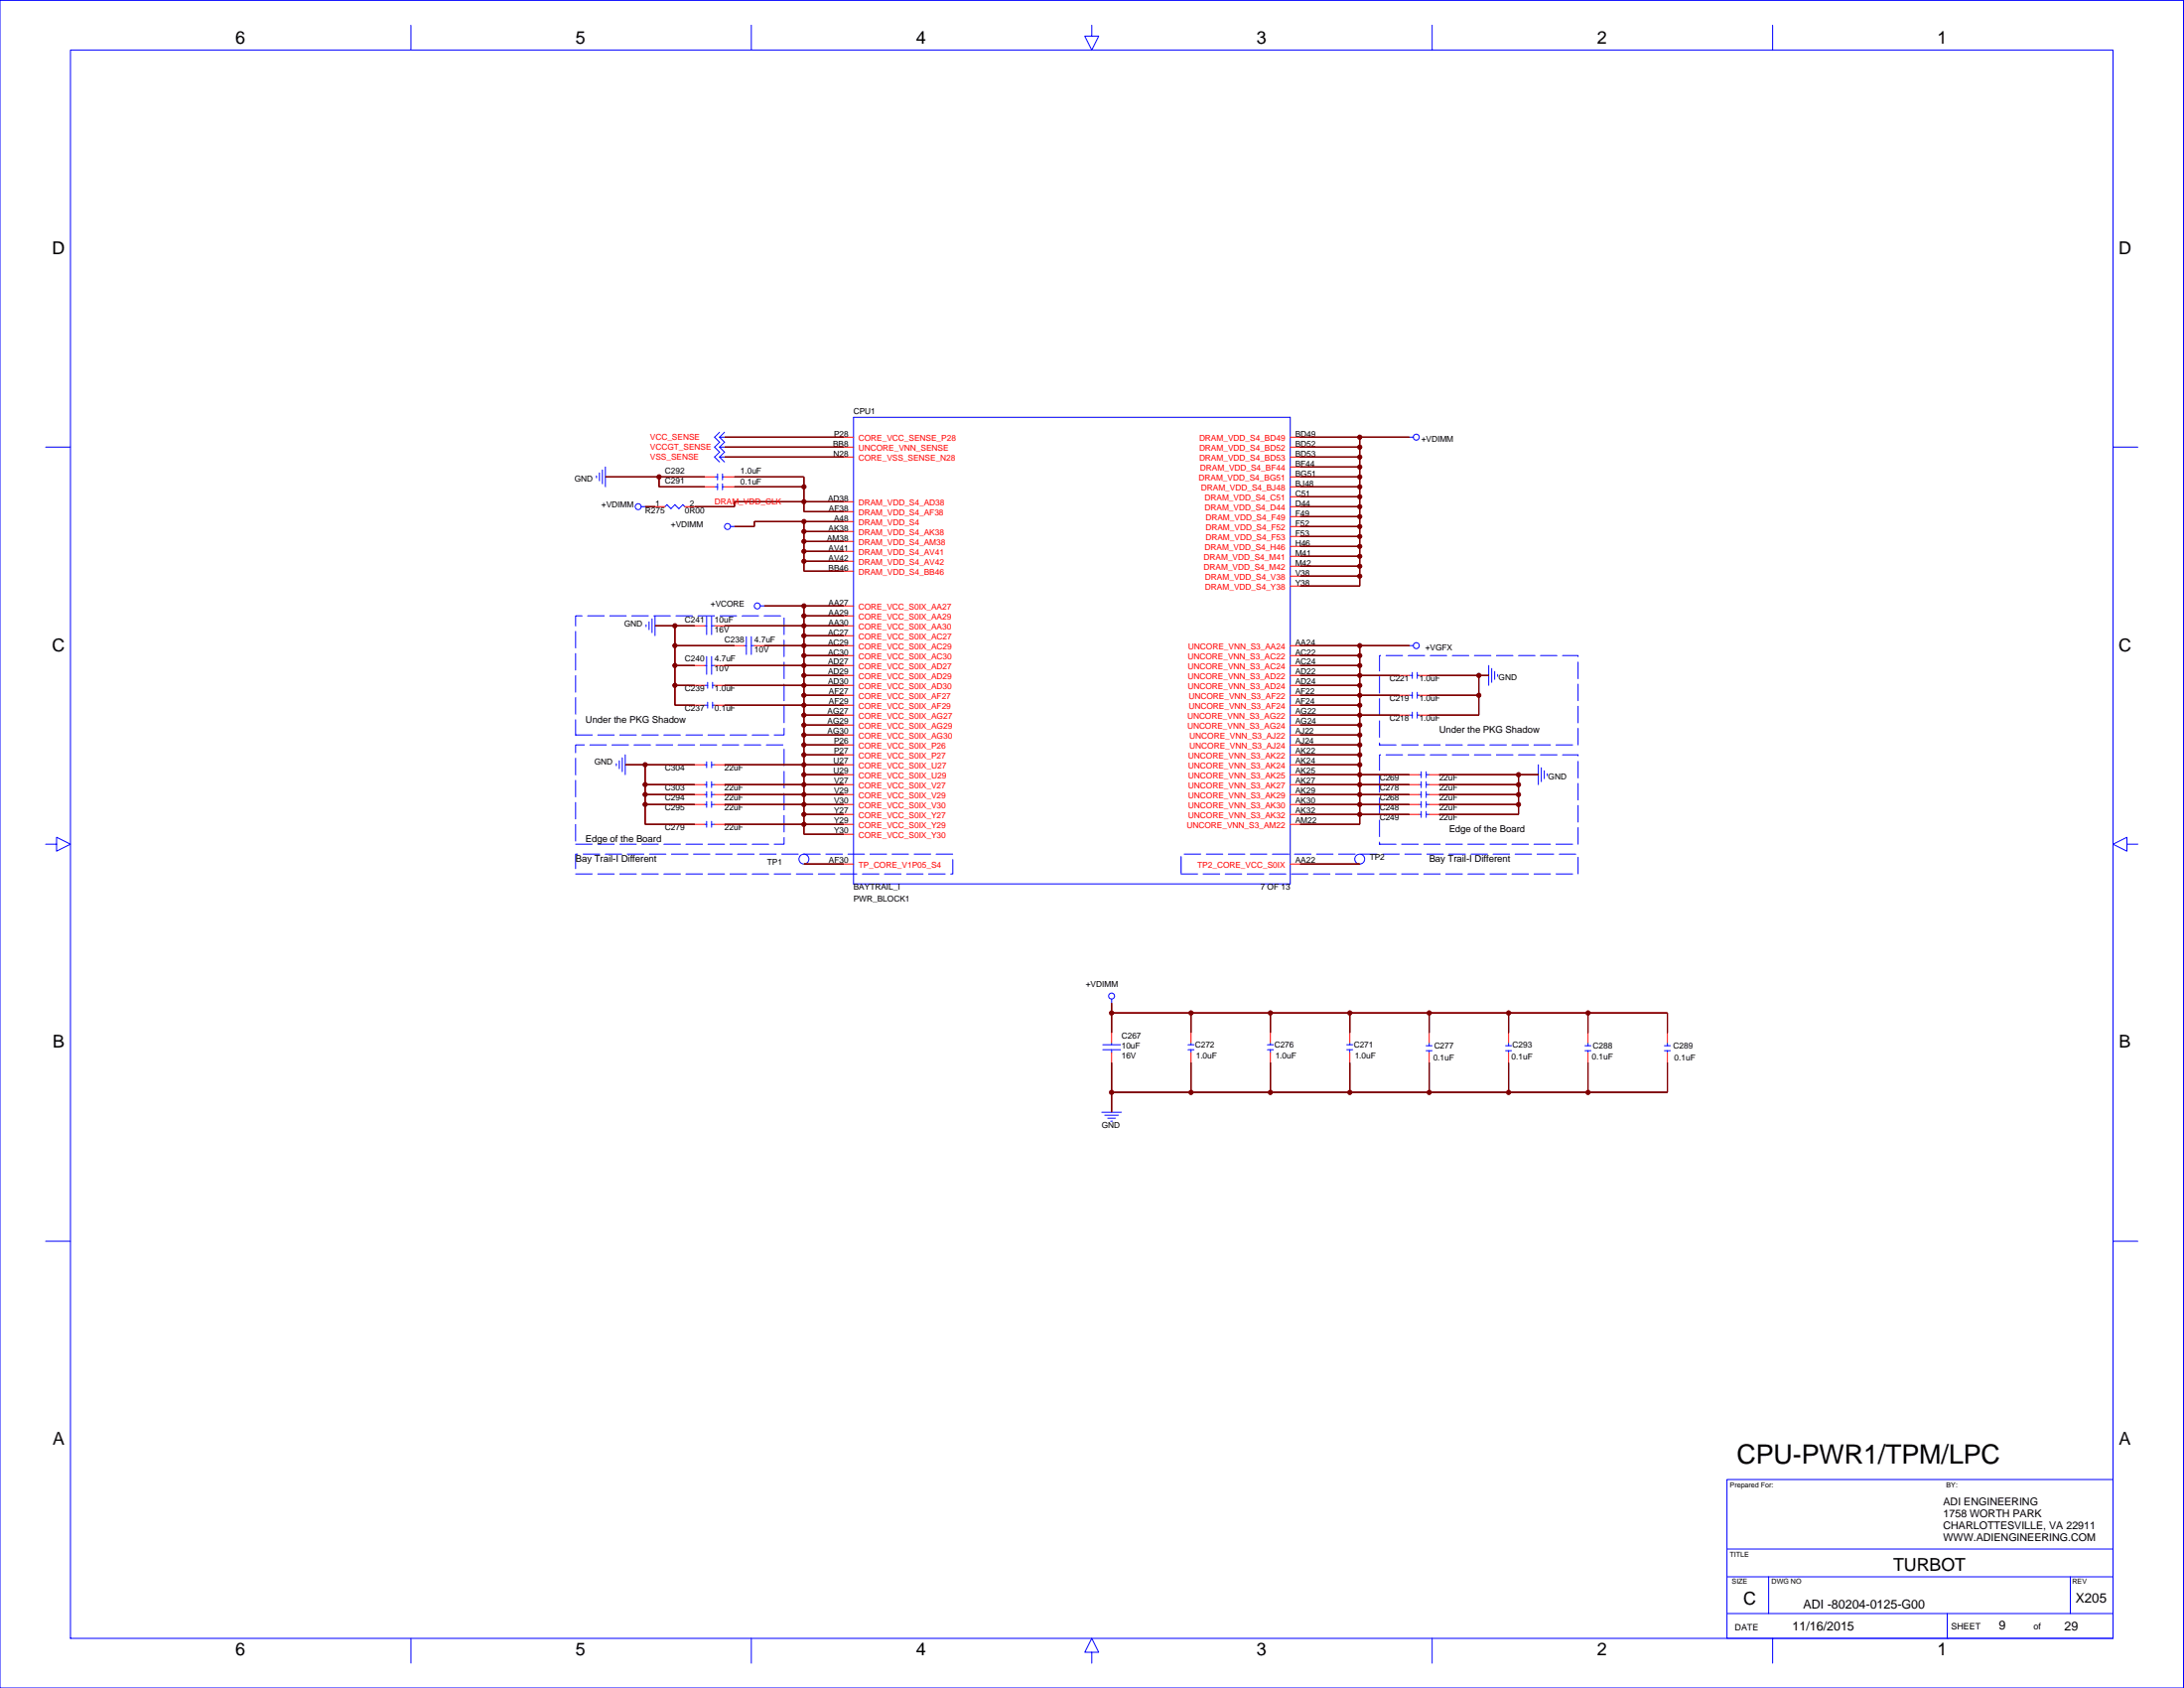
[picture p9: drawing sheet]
<svg xmlns="http://www.w3.org/2000/svg" width="559mm" height="432mm" viewBox="0 0 559 432" stroke-linecap="round" stroke-linejoin="round" font-family="sans-serif">
<g fill="none" stroke="#00f" stroke-width=".25">
<path d="M0 .1h558.7v431.7h-558.7zM18 12.8h522.6v406.3h-522.6zM105.1 6.4v6.4M192.2 6.4v6.4M279.3 6.4v2.8h1.8l-1.8 3.6-1.7-3.6h1.7M366.4 6.4v6.4M453.5 6.4v6.4M11.7 114.4h6.3M154.9 119.5v5M184.1 110.6l-1.3 1.2 1.3 1.3-1.3 1.3 1.3 1.2-1.3 1.3 1.3 1.3M184.1 111.8h1.3M184.1 111.8l1.3 1.3-1.3 1.3"/>
<path d="M184.1 114.4h1.3M184.1 114.4l1.3 1.2-1.3 1.3M184.1 116.9h1.3M184.1 116.9l1.3 1.3M185.4 110.6l-1.3 1.2M218.4 106.8h111.7v119.3h-111.7zM360.6 111.8h1M540.6 114.4h6.4M152.6 121.7v.5M153.4 121v2M154.1 120.2v3.6M164 129.6h1.1"/>
<path d="M170.1 129.6l.5-.5 1.1 1 1-1 1 1 1-1 .5 .5M182.8 122h.8M182.8 124.5h.8M183.6 121.2v1.6M183.6 123.8v1.5M184.9 121.2v1.6M184.9 123.8v1.5M184.9 122h.5M184.9 124.5h.5M186.9 134.7h1M165.3 159.8v.5M166.1 159.1v2"/>
<path d="M166.8 158.3v3.6M167.6 157.5v5.1M180.8 157.8v4.6M182.1 157.8v4.6M194.5 155h1M180.3 170.2h.5M180.3 160.1h.5M180.3 175.3h.8M180.8 168v4.5M181.1 174.6v1.5M181.1 179.6v1.6M182.1 168v4.5"/>
<path d="M182.1 170.2h.7M182.1 160.1h.7M182.3 174.6v1.5M182.3 179.6v1.6M182.3 175.3h.5M190.5 165.2h.5M191 162.9v4.5M192.2 165.2h.8M192.2 162.9v4.5M360.6 177.9h.8M360.6 165.2h1M360.6 172.8h.8"/>
<path d="M361.4 172v1.5M361.4 177.1v1.5M362.6 172v1.5M362.6 177.1v1.5M362.6 177.9h.5M362.6 172.8h.5M380.9 170.2v5.1M381.7 171v3.6M382.4 171.8v2M383.2 172.5v.5M157.7 195.4v.5M158.5 194.6v2"/>
<path d="M159.2 193.9v3.5M160 193.1v5.1M180.3 195.6h.5M180.3 180.4h.8M180.8 194.9v1.5M180.8 200v1.5M182.1 194.9v1.5M182.1 200v1.5M182.1 195.6h.7M182.3 180.4h.5M360.6 182.9h.8M361.4 182.2v1.5"/>
<path d="M362.6 182.2v1.5M362.6 182.9h.5M363.1 198.2h.5M363.6 197.4v1.5M363.6 200v1.5M364.9 197.4v1.5M364.9 200v1.5M364.9 198.2h.8M393.6 195.6v5.1M394.4 196.4v3.6M395.1 197.2v2M395.9 197.9v.5"/>
<path d="M11.7 215.9h2.8v-1.7l3.5 1.7-3.5 1.8v-1.8M180.3 203.3h.5M180.3 200.7h.5M180.3 205.8h.5M180.3 210.9h.5M180.8 202.5v1.5M180.8 205v1.6M180.8 210.1v1.5M182.1 202.5v1.5M182.1 205v1.6M182.1 210.1v1.5M182.1 203.3h.7"/>
<path d="M182.1 200.7h.7M182.1 205.8h.7M182.1 210.9h.7M363.1 203.3h.5M363.1 200.7h.5M363.1 205.8h.5M363.1 208.3h.5M363.6 202.5v1.5M363.6 205v1.6M363.6 207.6v1.5M364.9 202.5v1.5M364.9 205v1.6"/>
<path d="M364.9 207.6v1.5M364.9 203.3h.8M364.9 200.7h.8M364.9 205.8h.8M364.9 208.3h.8M544.2 215.9v-1.7l-3.6 1.7 3.6 1.8v-1.8h2.8M284.4 255.6v1M282.1 268.5h4.6M282.1 267.2h4.6M284.4 266.7v.5M284.4 268.5v.8M304 268.5h1.5"/>
<path d="M304 267.2h1.5M304.7 266.7v.5M304.7 268.5v.8M324.3 268.5h1.5M324.3 267.2h1.5M325 266.7v.5M325 268.5v.8M344.6 268.5h1.5M344.6 267.2h1.5M345.4 266.7v.5M345.4 268.5v.8M364.9 267.5h1.5"/>
<path d="M364.9 268.8h1.5M365.7 266.7v.8M365.7 268.8v.5M385.2 267.5h1.6M385.2 268.8h1.6M386 266.7v.8M386 268.8v.5M405.5 267.5h1.6M405.5 268.8h1.6M406.3 266.7v.8M406.3 268.8v.5M425.9 267.5h1.5"/>
<path d="M425.9 268.8h1.5M426.6 266.7v.8M426.6 268.8v.5M281.9 284.5h5.1M282.6 285.3h3.6M283.4 286h2M284.2 286.8h.5M11.7 317.5h6.3M540.6 317.5h6.4M441.9 378.5h98.7v40.6h-98.7zM441.9 396.2h98.7M105.1 419.1v6.4"/>
<path d="M192.2 419.1v6.4M366.4 419.1v6.4M441.9 412.8h98.7M441.9 403.4h98.7M452.5 403.4v9.4M453.5 419.1v6.4M498.2 412.8v6.3M529.7 403.4v9.4M279.3 422.7h1.8l-1.8-3.6-1.7 3.6h1.7v2.8"/>
<circle cx="362.4" cy="111.8" r=".76"/>
<circle cx="163.3" cy="129.6" r=".76"/>
<circle cx="186.1" cy="134.7" r=".76"/>
<circle cx="193.8" cy="155" r=".76"/>
<circle cx="362.4" cy="165.2" r=".76"/>
<circle cx="205.7" cy="219.8" r="1.27"/>
<circle cx="347.9" cy="219.8" r="1.27"/>
<circle cx="284.4" cy="254.8" r=".76"/>
</g>
<path d="M147.3 157.5h53.3v30.5h-53.3zM353 167.7h50.8v22.9h-50.8zM147.3 190.6h53.3v25.3h-53.3zM353 193.1h50.8v22.8h-50.8zM147.3 218.5h96.5v5.1h-96.5zM302.2 218.5h101.6v5.1h-101.6z" fill="none" stroke="#00f" stroke-width=".25" stroke-dasharray="4.2 1.4"/>
<g fill="none" stroke="#f00" stroke-width=".25">
<path d="M185.4 111.8h.1M185.4 114.4h.1M185.4 116.9h.1M215.9 116.9h2.5M215.9 111.8h2.5M215.9 114.4h2.5M330.1 116.9h2.6M330.1 111.8h2.6M330.1 114.4h2.6M330.1 119.5h2.6M360.6 111.8h.1M154.9 122h.1"/>
<path d="M165.1 129.6h.1M167.6 129.6h2.5M175.2 129.6h2.6M180.3 122h2.5M180.3 124.5h2.5M185.4 122h2.5M185.4 124.5h2.5M187.9 134.7h.1M215.9 133.4h2.5M215.9 128.3h2.5M215.9 130.9h2.5M215.9 136h2.5"/>
<path d="M215.9 138.5h2.5M330.1 122h2.6M330.1 124.5h2.6M330.1 127.1h2.6M330.1 129.6h2.6M330.1 132.1h2.6M330.1 134.7h2.6M330.1 137.2h2.6M330.1 139.8h2.6M195.5 155h.1M215.9 155h2.5M215.9 157.5h2.5"/>
<path d="M215.9 141h2.5M215.9 143.6h2.5M215.9 146.1h2.5M330.1 142.3h2.6M330.1 144.8h2.6M330.1 147.4h2.6M330.1 149.9h2.6M167.6 160.1h.1M177.8 160.1h2.5M177.8 175.3h2.5M177.8 170.2h2.5M182.8 160.1h2.6"/>
<path d="M182.8 175.3h2.6M182.8 170.2h2.6M187.9 165.2h2.6M193 165.2h2.5M215.9 177.9h2.5M215.9 165.2h2.5M215.9 160.1h2.5M215.9 167.7h2.5M215.9 162.6h2.5M215.9 172.8h2.5M215.9 175.3h2.5M215.9 170.2h2.5"/>
<path d="M330.1 177.9h2.6M330.1 165.2h2.6M330.1 167.7h2.6M330.1 172.8h2.6M330.1 175.3h2.6M330.1 170.2h2.6M358.1 177.9h2.5M358.1 172.8h2.5M360.6 165.2h.1M363.1 177.9h2.6M363.1 172.8h2.6M380.9 172.8h.1"/>
<path d="M160 195.6h.1M177.8 195.6h2.5M177.8 180.4h2.5M182.8 195.6h2.6M182.8 180.4h2.6M215.9 195.6h2.5M215.9 182.9h2.5M215.9 180.4h2.5M215.9 185.5h2.5M215.9 188h2.5M215.9 190.6h2.5M215.9 193.1h2.5"/>
<path d="M215.9 198.2h2.5M330.1 195.6h2.6M330.1 182.9h2.6M330.1 180.4h2.6M330.1 185.5h2.6M330.1 188h2.6M330.1 190.6h2.6M330.1 193.1h2.6M330.1 198.2h2.6M358.1 182.9h2.5M360.6 198.2h2.5M363.1 182.9h2.6"/>
<path d="M365.7 198.2h2.5M393.6 198.2h.1M177.8 203.3h2.5M177.8 200.7h2.5M177.8 205.8h2.5M177.8 210.9h2.5M182.8 203.3h2.6M182.8 200.7h2.6M182.8 205.8h2.6M182.8 210.9h2.6M215.9 203.3h2.5M215.9 200.7h2.5"/>
<path d="M215.9 205.8h2.5M215.9 208.3h2.5M215.9 210.9h2.5M215.9 213.4h2.5M330.1 203.3h2.6M330.1 200.7h2.6M330.1 205.8h2.6M330.1 208.3h2.6M330.1 210.9h2.6M360.6 203.3h2.5M360.6 200.7h2.5M360.6 205.8h2.5"/>
<path d="M360.6 208.3h2.5M365.7 203.3h2.5M365.7 200.7h2.5M365.7 205.8h2.5M365.7 208.3h2.5M205.7 221h.1M215.9 221h2.5M330.1 221h2.6M347.9 221h.1M284.4 256.6h.1M284.4 264.2v2.5M284.4 269.3v2.5"/>
<path d="M304.7 264.2v2.5M304.7 269.3v2.5M325 264.2v2.5M325 269.3v2.5M345.4 264.2v2.5M345.4 269.3v2.5M365.7 264.2v2.5M365.7 269.3v2.5M386 264.2v2.5M386 269.3v2.5M406.3 264.2v2.5M406.3 269.3v2.5"/>
<path d="M426.6 264.2v2.5M426.6 269.3v2.5M284.4 284.5h.1"/>
</g>
<g fill="#800000" stroke="#800000" stroke-width=".25">
<path d="M168.6 122h11.7z" fill-rule="evenodd"/>
<path d="M154.9 122h13.7z" fill-rule="evenodd"/>
<path d="M168.6 122v2.5z" fill-rule="evenodd"/>
<path d="M168.6 124.5h11.7z" fill-rule="evenodd"/>
<path d="M167.6 160.1h5.1z" fill-rule="evenodd"/>
<path d="M172.7 175.3h5.1z" fill-rule="evenodd"/>
<path d="M172.7 180.4h5.1z" fill-rule="evenodd"/>
<path d="M172.7 175.3v5.1z" fill-rule="evenodd"/>
<path d="M172.7 170.2v5.1z" fill-rule="evenodd"/>
<path d="M172.7 170.2h5.1z" fill-rule="evenodd"/>
<path d="M172.7 165.2v5z" fill-rule="evenodd"/>
<path d="M172.7 165.2h15.2z" fill-rule="evenodd"/>
<path d="M172.7 160.1v5.1z" fill-rule="evenodd"/>
<path d="M172.7 160.1h5.1z" fill-rule="evenodd"/>
<path d="M165.1 203.3h12.7z" fill-rule="evenodd"/>
<path d="M165.1 210.9h12.7z" fill-rule="evenodd"/>
<path d="M165.1 205.8v5.1z" fill-rule="evenodd"/>
<path d="M165.1 205.8h12.7z" fill-rule="evenodd"/>
<path d="M165.1 203.3v2.5z" fill-rule="evenodd"/>
<path d="M165.1 200.7v2.6z" fill-rule="evenodd"/>
<path d="M165.1 200.7h12.7z" fill-rule="evenodd"/>
<path d="M165.1 195.6v5.1z" fill-rule="evenodd"/>
<path d="M160 195.6h5.1z" fill-rule="evenodd"/>
<path d="M165.1 195.6h12.7z" fill-rule="evenodd"/>
<path d="M365.7 172.8h12.7z" fill-rule="evenodd"/>
<path d="M365.7 182.9h12.7z" fill-rule="evenodd"/>
<path d="M378.4 177.9v5z" fill-rule="evenodd"/>
<path d="M365.7 177.9h12.7z" fill-rule="evenodd"/>
<path d="M378.4 172.8v5.1z" fill-rule="evenodd"/>
<path d="M378.4 172.8h2.5z" fill-rule="evenodd"/>
<path d="M368.2 200.7h20.3z" fill-rule="evenodd"/>
<path d="M368.2 205.8h20.3z" fill-rule="evenodd"/>
<path d="M368.2 208.3h20.3z" fill-rule="evenodd"/>
<path d="M388.5 205.8v2.5z" fill-rule="evenodd"/>
<path d="M388.5 203.3v2.5z" fill-rule="evenodd"/>
<path d="M368.2 203.3h20.3z" fill-rule="evenodd"/>
<path d="M388.5 200.7v2.6z" fill-rule="evenodd"/>
<path d="M388.5 198.2v2.5z" fill-rule="evenodd"/>
<path d="M388.5 198.2h5.1z" fill-rule="evenodd"/>
<path d="M368.2 198.2h20.3z" fill-rule="evenodd"/>
<path d="M284.4 271.8v7.6z" fill-rule="evenodd"/>
<path d="M304.7 271.8v7.6z" fill-rule="evenodd"/>
<path d="M345.4 271.8v7.6z" fill-rule="evenodd"/>
<path d="M406.3 271.8v7.6z" fill-rule="evenodd"/>
<path d="M426.6 271.8v7.6z" fill-rule="evenodd"/>
<path d="M406.3 279.4h20.3z" fill-rule="evenodd"/>
<path d="M386 279.4h20.3z" fill-rule="evenodd"/>
<path d="M386 271.8v7.6z" fill-rule="evenodd"/>
<path d="M365.7 279.4h20.3z" fill-rule="evenodd"/>
<path d="M365.7 271.8v7.6z" fill-rule="evenodd"/>
<path d="M345.4 279.4h20.3z" fill-rule="evenodd"/>
<path d="M325 279.4h20.4z" fill-rule="evenodd"/>
<path d="M325 271.8v7.6z" fill-rule="evenodd"/>
<path d="M304.7 279.4h20.3z" fill-rule="evenodd"/>
<path d="M284.4 279.4h20.3z" fill-rule="evenodd"/>
<path d="M284.4 279.4v5.1z" fill-rule="evenodd"/>
<path d="M177.8 129.6h10.1z" fill-rule="evenodd"/>
<path d="M187.9 128.3v1.3z" fill-rule="evenodd"/>
<path d="M187.9 128.3h17.8z" fill-rule="evenodd"/>
<path d="M187.9 122h17.8z" fill-rule="evenodd"/>
<path d="M205.7 122v2.5z" fill-rule="evenodd"/>
<path d="M187.9 124.5h17.8z" fill-rule="evenodd"/>
<path d="M205.7 124.5v3.8z" fill-rule="evenodd"/>
<path d="M205.7 128.3h10.2z" fill-rule="evenodd"/>
<path d="M205.7 128.3v2.6z" fill-rule="evenodd"/>
<path d="M205.7 130.9h10.2z" fill-rule="evenodd"/>
<path d="M347.9 165.2h12.7z" fill-rule="evenodd"/>
<path d="M332.7 167.7h15.2z" fill-rule="evenodd"/>
<path d="M332.7 170.2h15.2z" fill-rule="evenodd"/>
<path d="M347.9 172.8h10.2z" fill-rule="evenodd"/>
<path d="M332.7 172.8h15.2z" fill-rule="evenodd"/>
<path d="M332.7 175.3h15.2z" fill-rule="evenodd"/>
<path d="M347.9 177.9h10.2z" fill-rule="evenodd"/>
<path d="M332.7 177.9h15.2z" fill-rule="evenodd"/>
<path d="M332.7 180.4h15.2z" fill-rule="evenodd"/>
<path d="M347.9 182.9h10.2z" fill-rule="evenodd"/>
<path d="M332.7 182.9h15.2z" fill-rule="evenodd"/>
<path d="M332.7 185.5h15.2z" fill-rule="evenodd"/>
<path d="M332.7 188h15.2z" fill-rule="evenodd"/>
<path d="M332.7 190.6h15.2z" fill-rule="evenodd"/>
<path d="M332.7 193.1h15.2z" fill-rule="evenodd"/>
<path d="M332.7 195.6h15.2z" fill-rule="evenodd"/>
<path d="M347.9 198.2h12.7z" fill-rule="evenodd"/>
<path d="M332.7 198.2h15.2z" fill-rule="evenodd"/>
<path d="M347.9 200.7h12.7z" fill-rule="evenodd"/>
<path d="M332.7 200.7h15.2z" fill-rule="evenodd"/>
<path d="M347.9 203.3h12.7z" fill-rule="evenodd"/>
<path d="M332.7 203.3h15.2z" fill-rule="evenodd"/>
<path d="M347.9 205.8h12.7z" fill-rule="evenodd"/>
<path d="M347.9 208.3h12.7z" fill-rule="evenodd"/>
<path d="M332.7 208.3h15.2z" fill-rule="evenodd"/>
<path d="M332.7 210.9h15.2z" fill-rule="evenodd"/>
<path d="M347.9 208.3v2.6z" fill-rule="evenodd"/>
<path d="M347.9 205.8v2.5z" fill-rule="evenodd"/>
<path d="M332.7 205.8h15.2z" fill-rule="evenodd"/>
<path d="M347.9 203.3v2.5z" fill-rule="evenodd"/>
<path d="M347.9 200.7v2.6z" fill-rule="evenodd"/>
<path d="M347.9 198.2v2.5z" fill-rule="evenodd"/>
<path d="M347.9 195.6v2.6z" fill-rule="evenodd"/>
<path d="M347.9 193.1v2.5z" fill-rule="evenodd"/>
<path d="M347.9 190.6v2.5z" fill-rule="evenodd"/>
<path d="M347.9 188v2.6z" fill-rule="evenodd"/>
<path d="M347.9 185.5v2.5z" fill-rule="evenodd"/>
<path d="M347.9 182.9v2.6z" fill-rule="evenodd"/>
<path d="M347.9 180.4v2.5z" fill-rule="evenodd"/>
<path d="M347.9 177.9v2.5z" fill-rule="evenodd"/>
<path d="M347.9 175.3v2.6z" fill-rule="evenodd"/>
<path d="M347.9 172.8v2.5z" fill-rule="evenodd"/>
<path d="M347.9 170.2v2.6z" fill-rule="evenodd"/>
<path d="M347.9 167.7v2.5z" fill-rule="evenodd"/>
<path d="M347.9 165.2v2.5z" fill-rule="evenodd"/>
<path d="M332.7 165.2h15.2z" fill-rule="evenodd"/>
<path d="M205.7 221h10.2z" fill-rule="evenodd"/>
<path d="M332.7 221h15.2z" fill-rule="evenodd"/>
<path d="M284.4 256.6v2.5z" fill-rule="evenodd"/>
<path d="M426.6 259.1v5.1z" fill-rule="evenodd"/>
<path d="M406.3 259.1h20.3z" fill-rule="evenodd"/>
<path d="M406.3 259.1v5.1z" fill-rule="evenodd"/>
<path d="M386 259.1h20.3z" fill-rule="evenodd"/>
<path d="M386 259.1v5.1z" fill-rule="evenodd"/>
<path d="M365.7 259.1h20.3z" fill-rule="evenodd"/>
<path d="M365.7 259.1v5.1z" fill-rule="evenodd"/>
<path d="M345.4 259.1h20.3z" fill-rule="evenodd"/>
<path d="M345.4 259.1v5.1z" fill-rule="evenodd"/>
<path d="M325 259.1h20.4z" fill-rule="evenodd"/>
<path d="M325 259.1v5.1z" fill-rule="evenodd"/>
<path d="M304.7 259.1h20.3z" fill-rule="evenodd"/>
<path d="M304.7 259.1v5.1z" fill-rule="evenodd"/>
<path d="M284.4 259.1h20.3z" fill-rule="evenodd"/>
<path d="M284.4 259.1v5.1z" fill-rule="evenodd"/>
<path d="M187.9 134.7h5.1z" fill-rule="evenodd"/>
<path d="M193 133.4v1.3z" fill-rule="evenodd"/>
<path d="M193 133.4h12.7z" fill-rule="evenodd"/>
<path d="M205.7 143.6h10.2z" fill-rule="evenodd"/>
<path d="M205.7 146.1h10.2z" fill-rule="evenodd"/>
<path d="M205.7 143.6v2.5z" fill-rule="evenodd"/>
<path d="M205.7 141v2.6z" fill-rule="evenodd"/>
<path d="M205.7 138.5h10.2z" fill-rule="evenodd"/>
<path d="M205.7 136h10.2z" fill-rule="evenodd"/>
<path d="M205.7 133.4h10.2z" fill-rule="evenodd"/>
<path d="M205.7 133.4v2.6z" fill-rule="evenodd"/>
<path d="M205.7 136v2.5z" fill-rule="evenodd"/>
<path d="M205.7 138.5v2.5z" fill-rule="evenodd"/>
<path d="M205.7 141h10.2z" fill-rule="evenodd"/>
<path d="M332.7 149.9h15.2z" fill-rule="evenodd"/>
<path d="M332.7 144.8h15.2z" fill-rule="evenodd"/>
<path d="M332.7 142.3h15.2z" fill-rule="evenodd"/>
<path d="M332.7 139.8h15.2z" fill-rule="evenodd"/>
<path d="M332.7 137.2h15.2z" fill-rule="evenodd"/>
<path d="M332.7 134.7h15.2z" fill-rule="evenodd"/>
<path d="M332.7 132.1h15.2z" fill-rule="evenodd"/>
<path d="M332.7 129.6h15.2z" fill-rule="evenodd"/>
<path d="M332.7 127.1h15.2z" fill-rule="evenodd"/>
<path d="M332.7 124.5h15.2z" fill-rule="evenodd"/>
<path d="M332.7 122h15.2z" fill-rule="evenodd"/>
<path d="M332.7 119.5h15.2z" fill-rule="evenodd"/>
<path d="M332.7 116.9h15.2z" fill-rule="evenodd"/>
<path d="M332.7 114.4h15.2z" fill-rule="evenodd"/>
<path d="M347.9 111.8h12.7z" fill-rule="evenodd"/>
<path d="M332.7 111.8h15.2z" fill-rule="evenodd"/>
<path d="M347.9 111.8v2.6z" fill-rule="evenodd"/>
<path d="M347.9 114.4v2.5z" fill-rule="evenodd"/>
<path d="M347.9 116.9v2.6z" fill-rule="evenodd"/>
<path d="M347.9 119.5v2.5z" fill-rule="evenodd"/>
<path d="M347.9 122v2.5z" fill-rule="evenodd"/>
<path d="M347.9 124.5v2.6z" fill-rule="evenodd"/>
<path d="M347.9 127.1v2.5z" fill-rule="evenodd"/>
<path d="M347.9 129.6v2.5z" fill-rule="evenodd"/>
<path d="M347.9 132.1v2.6z" fill-rule="evenodd"/>
<path d="M347.9 134.7v2.5z" fill-rule="evenodd"/>
<path d="M347.9 137.2v2.6z" fill-rule="evenodd"/>
<path d="M347.9 139.8v2.5z" fill-rule="evenodd"/>
<path d="M347.9 142.3v2.5z" fill-rule="evenodd"/>
<path d="M347.9 144.8v2.6z" fill-rule="evenodd"/>
<path d="M332.7 147.4h15.2z" fill-rule="evenodd"/>
<path d="M347.9 147.4v2.5z" fill-rule="evenodd"/>
<path d="M165.1 129.6h2.5z" fill-rule="evenodd"/>
<path d="M185.4 210.9h20.3z" fill-rule="evenodd"/>
<path d="M205.7 208.3h10.2z" fill-rule="evenodd"/>
<path d="M185.4 205.8h20.3z" fill-rule="evenodd"/>
<path d="M205.7 205.8h10.2z" fill-rule="evenodd"/>
<path d="M185.4 203.3h20.3z" fill-rule="evenodd"/>
<path d="M205.7 203.3h10.2z" fill-rule="evenodd"/>
<path d="M185.4 200.7h20.3z" fill-rule="evenodd"/>
<path d="M205.7 200.7h10.2z" fill-rule="evenodd"/>
<path d="M205.7 198.2h10.2z" fill-rule="evenodd"/>
<path d="M185.4 195.6h20.3z" fill-rule="evenodd"/>
<path d="M205.7 195.6h10.2z" fill-rule="evenodd"/>
<path d="M205.7 193.1h10.2z" fill-rule="evenodd"/>
<path d="M205.7 190.6h10.2z" fill-rule="evenodd"/>
<path d="M205.7 188h10.2z" fill-rule="evenodd"/>
<path d="M205.7 185.5h10.2z" fill-rule="evenodd"/>
<path d="M205.7 182.9h10.2z" fill-rule="evenodd"/>
<path d="M185.4 180.4h20.3z" fill-rule="evenodd"/>
<path d="M205.7 180.4h10.2z" fill-rule="evenodd"/>
<path d="M205.7 177.9h10.2z" fill-rule="evenodd"/>
<path d="M185.4 175.3h20.3z" fill-rule="evenodd"/>
<path d="M205.7 175.3h10.2z" fill-rule="evenodd"/>
<path d="M205.7 172.8h10.2z" fill-rule="evenodd"/>
<path d="M185.4 170.2h20.3z" fill-rule="evenodd"/>
<path d="M205.7 170.2h10.2z" fill-rule="evenodd"/>
<path d="M205.7 167.7h10.2z" fill-rule="evenodd"/>
<path d="M195.5 165.2h10.2z" fill-rule="evenodd"/>
<path d="M205.7 165.2h10.2z" fill-rule="evenodd"/>
<path d="M205.7 162.6h10.2z" fill-rule="evenodd"/>
<path d="M185.4 160.1h20.3z" fill-rule="evenodd"/>
<path d="M205.7 160.1h10.2z" fill-rule="evenodd"/>
<path d="M205.7 157.5h10.2z" fill-rule="evenodd"/>
<path d="M195.5 155h10.2z" fill-rule="evenodd"/>
<path d="M205.7 155h10.2z" fill-rule="evenodd"/>
<path d="M205.7 155v2.5z" fill-rule="evenodd"/>
<path d="M205.7 157.5v2.6z" fill-rule="evenodd"/>
<path d="M205.7 160.1v2.5z" fill-rule="evenodd"/>
<path d="M205.7 162.6v2.6z" fill-rule="evenodd"/>
<path d="M205.7 165.2v2.5z" fill-rule="evenodd"/>
<path d="M205.7 167.7v2.5z" fill-rule="evenodd"/>
<path d="M205.7 170.2v2.6z" fill-rule="evenodd"/>
<path d="M205.7 172.8v2.5z" fill-rule="evenodd"/>
<path d="M205.7 175.3v2.6z" fill-rule="evenodd"/>
<path d="M205.7 177.9v2.5z" fill-rule="evenodd"/>
<path d="M205.7 180.4v2.5z" fill-rule="evenodd"/>
<path d="M205.7 182.9v2.6z" fill-rule="evenodd"/>
<path d="M205.7 185.5v2.5z" fill-rule="evenodd"/>
<path d="M205.7 188v2.6z" fill-rule="evenodd"/>
<path d="M205.7 190.6v2.5z" fill-rule="evenodd"/>
<path d="M205.7 193.1v2.5z" fill-rule="evenodd"/>
<path d="M205.7 195.6v2.6z" fill-rule="evenodd"/>
<path d="M205.7 198.2v2.5z" fill-rule="evenodd"/>
<path d="M205.7 200.7v2.6z" fill-rule="evenodd"/>
<path d="M205.7 203.3v2.5z" fill-rule="evenodd"/>
<path d="M205.7 205.8v2.5z" fill-rule="evenodd"/>
<path d="M205.7 208.3v2.6z" fill-rule="evenodd"/>
<path d="M205.7 213.4h10.2z" fill-rule="evenodd"/>
<path d="M205.7 210.9v2.5z" fill-rule="evenodd"/>
<path d="M205.7 210.9h10.2z" fill-rule="evenodd"/>
<path d="M185.4 114.4h30.5z" fill-rule="evenodd"/>
<path d="M185.4 111.8h30.5z" fill-rule="evenodd"/>
<path d="M185.4 116.9h30.5z" fill-rule="evenodd"/>
<circle cx="168.6" cy="122" r=".51"/>
<circle cx="172.7" cy="175.3" r=".51"/>
<circle cx="172.7" cy="170.2" r=".51"/>
<circle cx="172.7" cy="165.2" r=".51"/>
<circle cx="172.7" cy="160.1" r=".51"/>
<circle cx="165.1" cy="205.8" r=".51"/>
<circle cx="165.1" cy="203.3" r=".51"/>
<circle cx="165.1" cy="200.7" r=".51"/>
<circle cx="165.1" cy="195.6" r=".51"/>
<circle cx="378.4" cy="177.9" r=".51"/>
<circle cx="378.4" cy="172.8" r=".51"/>
<circle cx="388.5" cy="205.8" r=".51"/>
<circle cx="388.5" cy="203.3" r=".51"/>
<circle cx="388.5" cy="200.7" r=".51"/>
<circle cx="388.5" cy="198.2" r=".51"/>
<circle cx="406.3" cy="279.4" r=".51"/>
<circle cx="386" cy="279.4" r=".51"/>
<circle cx="365.7" cy="279.4" r=".51"/>
<circle cx="345.4" cy="279.4" r=".51"/>
<circle cx="325" cy="279.4" r=".51"/>
<circle cx="304.7" cy="279.4" r=".51"/>
<circle cx="284.4" cy="279.4" r=".51"/>
<circle cx="205.7" cy="124.5" r=".51"/>
<circle cx="205.7" cy="128.3" r=".51"/>
<circle cx="347.9" cy="208.3" r=".51"/>
<circle cx="347.9" cy="205.8" r=".51"/>
<circle cx="347.9" cy="203.3" r=".51"/>
<circle cx="347.9" cy="200.7" r=".51"/>
<circle cx="347.9" cy="198.2" r=".51"/>
<circle cx="347.9" cy="195.6" r=".51"/>
<circle cx="347.9" cy="193.1" r=".51"/>
<circle cx="347.9" cy="190.6" r=".51"/>
<circle cx="347.9" cy="188" r=".51"/>
<circle cx="347.9" cy="185.5" r=".51"/>
<circle cx="347.9" cy="182.9" r=".51"/>
<circle cx="347.9" cy="180.4" r=".51"/>
<circle cx="347.9" cy="177.9" r=".51"/>
<circle cx="347.9" cy="175.3" r=".51"/>
<circle cx="347.9" cy="172.8" r=".51"/>
<circle cx="347.9" cy="170.2" r=".51"/>
<circle cx="347.9" cy="167.7" r=".51"/>
<circle cx="347.9" cy="165.2" r=".51"/>
<circle cx="406.3" cy="259.1" r=".51"/>
<circle cx="386" cy="259.1" r=".51"/>
<circle cx="365.7" cy="259.1" r=".51"/>
<circle cx="345.4" cy="259.1" r=".51"/>
<circle cx="325" cy="259.1" r=".51"/>
<circle cx="304.7" cy="259.1" r=".51"/>
<circle cx="284.4" cy="259.1" r=".51"/>
<circle cx="205.7" cy="143.6" r=".51"/>
<circle cx="205.7" cy="133.4" r=".51"/>
<circle cx="205.7" cy="136" r=".51"/>
<circle cx="205.7" cy="138.5" r=".51"/>
<circle cx="205.7" cy="141" r=".51"/>
<circle cx="347.9" cy="111.8" r=".51"/>
<circle cx="347.9" cy="114.4" r=".51"/>
<circle cx="347.9" cy="116.9" r=".51"/>
<circle cx="347.9" cy="119.5" r=".51"/>
<circle cx="347.9" cy="122" r=".51"/>
<circle cx="347.9" cy="124.5" r=".51"/>
<circle cx="347.9" cy="127.1" r=".51"/>
<circle cx="347.9" cy="129.6" r=".51"/>
<circle cx="347.9" cy="132.1" r=".51"/>
<circle cx="347.9" cy="134.7" r=".51"/>
<circle cx="347.9" cy="137.2" r=".51"/>
<circle cx="347.9" cy="139.8" r=".51"/>
<circle cx="347.9" cy="142.3" r=".51"/>
<circle cx="347.9" cy="144.8" r=".51"/>
<circle cx="347.9" cy="147.4" r=".51"/>
<circle cx="205.7" cy="155" r=".51"/>
<circle cx="205.7" cy="157.5" r=".51"/>
<circle cx="205.7" cy="160.1" r=".51"/>
<circle cx="205.7" cy="162.6" r=".51"/>
<circle cx="205.7" cy="165.2" r=".51"/>
<circle cx="205.7" cy="167.7" r=".51"/>
<circle cx="205.7" cy="170.2" r=".51"/>
<circle cx="205.7" cy="172.8" r=".51"/>
<circle cx="205.7" cy="175.3" r=".51"/>
<circle cx="205.7" cy="177.9" r=".51"/>
<circle cx="205.7" cy="180.4" r=".51"/>
<circle cx="205.7" cy="182.9" r=".51"/>
<circle cx="205.7" cy="185.5" r=".51"/>
<circle cx="205.7" cy="188" r=".51"/>
<circle cx="205.7" cy="190.6" r=".51"/>
<circle cx="205.7" cy="193.1" r=".51"/>
<circle cx="205.7" cy="195.6" r=".51"/>
<circle cx="205.7" cy="198.2" r=".51"/>
<circle cx="205.7" cy="200.7" r=".51"/>
<circle cx="205.7" cy="203.3" r=".51"/>
<circle cx="205.7" cy="205.8" r=".51"/>
<circle cx="205.7" cy="208.3" r=".51"/>
<circle cx="205.7" cy="210.9" r=".51"/>
</g>
<g fill="none" stroke="#800000" stroke-width=".25">
<path d="M185.4 116.9h30.5M185.4 114.4h30.5M185.4 111.8h30.5M332.7 119.5h15.2M332.7 116.9h15.2M332.7 114.4h15.2M332.7 111.8h27.9M347.9 111.8v38.1h-15.2M154.9 122h25.4M165.1 129.6h2.5M168.6 122v2.5h11.7M187.9 122h17.8v8.9h10.2"/>
<path d="M187.9 124.5h17.8M205.7 133.4v12.7h10.2M205.7 138.5h10.2M205.7 136h10.2M215.9 128.3h-28v1.3h-10.1M215.9 133.4h-22.9v1.3h-5.1M332.7 122h15.2M332.7 124.5h15.2M332.7 129.6h15.2M332.7 134.7h15.2M332.7 139.8h15.2M332.7 137.2h15.2"/>
<path d="M332.7 132.1h15.2M332.7 127.1h15.2M195.5 155h20.4M205.7 155v58.4h10.2M205.7 143.6h10.2M205.7 141h10.2M205.7 157.5h10.2M332.7 144.8h15.2M332.7 142.3h15.2M332.7 147.4h15.2M167.6 160.1h10.2M172.7 175.3h5.1"/>
<path d="M172.7 160.1v20.3h5.1M172.7 170.2h5.1M172.7 165.2h15.2M185.4 160.1h30.5M185.4 175.3h30.5M185.4 170.2h30.5M195.5 165.2h20.4M205.7 172.8h10.2M205.7 177.9h10.2M205.7 167.7h10.2M205.7 162.6h10.2M332.7 175.3h15.2"/>
<path d="M332.7 170.2h15.2M332.7 165.2h27.9M332.7 172.8h25.4M332.7 177.9h25.4M332.7 167.7h15.2M347.9 165.2v45.7h-15.2M365.7 172.8h15.2M365.7 177.9h12.7M378.4 172.8v10.1h-12.7M160 195.6h17.8M165.1 195.6v15.3h12.7M185.4 180.4h30.5"/>
<path d="M185.4 195.6h30.5M205.7 182.9h10.2M205.7 198.2h10.2M205.7 185.5h10.2M205.7 188h10.2M205.7 190.6h10.2M205.7 193.1h10.2M332.7 180.4h15.2M332.7 195.6h15.2M332.7 182.9h25.4M332.7 198.2h27.9M332.7 185.5h15.2"/>
<path d="M332.7 188h15.2M332.7 190.6h15.2M332.7 193.1h15.2M368.2 198.2h25.4M388.5 198.2v10.1h-20.3M165.1 203.3h12.7M165.1 205.8h12.7M165.1 200.7h12.7M185.4 203.3h30.5M185.4 210.9h30.5M185.4 205.8h30.5M185.4 200.7h30.5"/>
<path d="M205.7 208.3h10.2M332.7 203.3h27.9M332.7 205.8h27.9M332.7 200.7h27.9M332.7 208.3h27.9M368.2 203.3h20.3M368.2 205.8h20.3M368.2 200.7h20.3M205.7 221h10.2M332.7 221h15.2M284.4 256.6v7.6M284.4 259.1h142.2v5.1"/>
<path d="M304.7 259.1v5.1M325 259.1v5.1M345.4 259.1v5.1M365.7 259.1v5.1M386 259.1v5.1M406.3 259.1v5.1M284.4 271.8v12.7M304.7 271.8v7.6M325 271.8v7.6M345.4 271.8v7.6M365.7 271.8v7.6M386 271.8v7.6"/>
<path d="M406.3 271.8v7.6M426.6 271.8v7.6h-142.2"/>
<circle cx="347.9" cy="114.4" r=".51"/>
<circle cx="347.9" cy="116.9" r=".51"/>
<circle cx="347.9" cy="119.5" r=".51"/>
<circle cx="347.9" cy="111.8" r=".51"/>
<circle cx="168.6" cy="122" r=".51"/>
<circle cx="205.7" cy="128.3" r=".51"/>
<circle cx="205.7" cy="136" r=".51"/>
<circle cx="205.7" cy="133.4" r=".51"/>
<circle cx="205.7" cy="124.5" r=".51"/>
<circle cx="205.7" cy="138.5" r=".51"/>
<circle cx="347.9" cy="122" r=".51"/>
<circle cx="347.9" cy="134.7" r=".51"/>
<circle cx="347.9" cy="129.6" r=".51"/>
<circle cx="347.9" cy="132.1" r=".51"/>
<circle cx="347.9" cy="124.5" r=".51"/>
<circle cx="347.9" cy="127.1" r=".51"/>
<circle cx="347.9" cy="137.2" r=".51"/>
<circle cx="347.9" cy="139.8" r=".51"/>
<circle cx="205.7" cy="143.6" r=".51"/>
<circle cx="205.7" cy="157.5" r=".51"/>
<circle cx="205.7" cy="141" r=".51"/>
<circle cx="205.7" cy="155" r=".51"/>
<circle cx="347.9" cy="142.3" r=".51"/>
<circle cx="347.9" cy="144.8" r=".51"/>
<circle cx="347.9" cy="147.4" r=".51"/>
<circle cx="172.7" cy="170.2" r=".51"/>
<circle cx="172.7" cy="165.2" r=".51"/>
<circle cx="172.7" cy="160.1" r=".51"/>
<circle cx="172.7" cy="175.3" r=".51"/>
<circle cx="205.7" cy="162.6" r=".51"/>
<circle cx="205.7" cy="165.2" r=".51"/>
<circle cx="205.7" cy="177.9" r=".51"/>
<circle cx="205.7" cy="170.2" r=".51"/>
<circle cx="205.7" cy="175.3" r=".51"/>
<circle cx="205.7" cy="160.1" r=".51"/>
<circle cx="205.7" cy="172.8" r=".51"/>
<circle cx="205.7" cy="167.7" r=".51"/>
<circle cx="347.9" cy="177.9" r=".51"/>
<circle cx="347.9" cy="170.2" r=".51"/>
<circle cx="347.9" cy="165.2" r=".51"/>
<circle cx="347.9" cy="175.3" r=".51"/>
<circle cx="347.9" cy="167.7" r=".51"/>
<circle cx="347.9" cy="172.8" r=".51"/>
<circle cx="378.4" cy="177.9" r=".51"/>
<circle cx="378.4" cy="172.8" r=".51"/>
<circle cx="165.1" cy="195.6" r=".51"/>
<circle cx="205.7" cy="198.2" r=".51"/>
<circle cx="205.7" cy="185.5" r=".51"/>
<circle cx="205.7" cy="193.1" r=".51"/>
<circle cx="205.7" cy="190.6" r=".51"/>
<circle cx="205.7" cy="180.4" r=".51"/>
<circle cx="205.7" cy="182.9" r=".51"/>
<circle cx="205.7" cy="195.6" r=".51"/>
<circle cx="205.7" cy="188" r=".51"/>
<circle cx="347.9" cy="185.5" r=".51"/>
<circle cx="347.9" cy="193.1" r=".51"/>
<circle cx="347.9" cy="198.2" r=".51"/>
<circle cx="347.9" cy="195.6" r=".51"/>
<circle cx="347.9" cy="182.9" r=".51"/>
<circle cx="347.9" cy="180.4" r=".51"/>
<circle cx="347.9" cy="190.6" r=".51"/>
<circle cx="347.9" cy="188" r=".51"/>
<circle cx="388.5" cy="198.2" r=".51"/>
<circle cx="165.1" cy="205.8" r=".51"/>
<circle cx="165.1" cy="203.3" r=".51"/>
<circle cx="165.1" cy="200.7" r=".51"/>
<circle cx="205.7" cy="205.8" r=".51"/>
<circle cx="205.7" cy="200.7" r=".51"/>
<circle cx="205.7" cy="208.3" r=".51"/>
<circle cx="205.7" cy="210.9" r=".51"/>
<circle cx="205.7" cy="203.3" r=".51"/>
<circle cx="347.9" cy="205.8" r=".51"/>
<circle cx="347.9" cy="208.3" r=".51"/>
<circle cx="347.9" cy="203.3" r=".51"/>
<circle cx="347.9" cy="200.7" r=".51"/>
<circle cx="388.5" cy="205.8" r=".51"/>
<circle cx="388.5" cy="200.7" r=".51"/>
<circle cx="388.5" cy="203.3" r=".51"/>
<circle cx="284.4" cy="259.1" r=".51"/>
<circle cx="304.7" cy="259.1" r=".51"/>
<circle cx="325" cy="259.1" r=".51"/>
<circle cx="345.4" cy="259.1" r=".51"/>
<circle cx="365.7" cy="259.1" r=".51"/>
<circle cx="386" cy="259.1" r=".51"/>
<circle cx="406.3" cy="259.1" r=".51"/>
<circle cx="284.4" cy="279.4" r=".51"/>
<circle cx="304.7" cy="279.4" r=".51"/>
<circle cx="325" cy="279.4" r=".51"/>
<circle cx="345.4" cy="279.4" r=".51"/>
<circle cx="365.7" cy="279.4" r=".51"/>
<circle cx="386" cy="279.4" r=".51"/>
<circle cx="406.3" cy="279.4" r=".51"/>
</g>
<text font-size="6.8" x="444.4" y="374.4">CPU-PWR1/TPM/LPC</text>
<g font-size="4.6">
<text x="60.2" y="11.1">6</text>
<text x="147.3" y="11.1">5</text>
<text x="234.4" y="11.1">4</text>
<text x="321.5" y="11.1">3</text>
<text x="408.6" y="11.1">2</text>
<text x="495.7" y="11.1">1</text>
<text x="13.4" y="64.9">D</text>
<text x="542.1" y="64.9">D</text>
<text x="13.4" y="166.5">C</text>
<text x="542.1" y="166.5">C</text>
<text x="13.5" y="268.1">B</text>
<text x="542.2" y="268.1">B</text>
<text x="13.5" y="369.7">A</text>
<text x="542.2" y="369.7">A</text>
<text x="484.4" y="401.8">TURBOT</text>
<text x="446.1" y="410.6">C</text>
<text x="60.2" y="423.5">6</text>
<text x="147.3" y="423.5">5</text>
<text x="234.4" y="423.5">4</text>
<text x="321.5" y="423.5">3</text>
<text x="408.6" y="423.5">2</text>
<text x="495.7" y="423.5">1</text>
</g>
<text font-size="3.4" x="531.1" y="410">X205</text>
<g font-size="3.2">
<text x="461.4" y="411.5">ADI -80204-0125-G00</text>
<text x="458.6" y="417.1">11/16/2015</text>
<text x="511.4" y="416.9">9</text>
<text x="528.2" y="417">29</text>
</g>
<g font-size="2.7">
<text x="497.2" y="385">ADI ENGINEERING</text>
<text x="497.2" y="388">1758 WORTH PARK</text>
<text x="497.2" y="391.1">CHARLOTTESVILLE, VA 22911</text>
<text x="497.2" y="394.1">WWW.ADIENGINEERING.COM</text>
</g>
<g font-size="2.4">
<text x="149.8" y="184.9">Under the PKG Shadow</text>
<text x="368.2" y="187.5">Under the PKG Shadow</text>
<text x="149.8" y="215.4">Edge of the Board</text>
<text x="370.8" y="212.9">Edge of the Board</text>
<text x="147.3" y="220.5">Bay Trail-I Different</text>
<text x="365.7" y="220.5">Bay Trail-I Different</text>
</g>
<g font-size="2.3">
<text x="443.9" y="417.1">DATE</text>
<text x="499.3" y="416.8">SHEET</text>
<text x="520.3" y="416.8">of</text>
</g>
<g font-size="2.1">
<text x="218.4" y="105.8">CPU1</text>
<text x="213.4" y="111.6">P28</text>
<text x="331.4" y="111.6">BD49</text>
<text x="363.6" y="113">+VDIMM</text>
<text x="213.1" y="114.2">BB8</text>
<text x="213.3" y="116.7">N28</text>
<text x="331.4" y="119.3">BF44</text>
<text x="331.4" y="116.7">BD53</text>
<text x="331.4" y="114.2">BD52</text>
<text x="147" y="123.2">GND</text>
<text x="170.1" y="121">C292</text>
<text x="170.1" y="123.6">C291</text>
<text x="189.4" y="121">1.0uF</text>
<text x="189.4" y="123.8">0.1uF</text>
<text x="331.4" y="124.3">BJ48</text>
<text x="331.4" y="121.8">BG51</text>
<text x="153.9" y="129.7">+VDIMM</text>
<text x="165.1" y="131.2">R275</text>
<text x="167.7" y="129.4">1</text>
<text x="175.2" y="131.2">0R00</text>
<text x="176.5" y="129.4">2</text>
<text x="211.8" y="128.2">AD38</text>
<text x="212.1" y="130.7">AF38</text>
<text x="331.4" y="132">F49</text>
<text x="331.4" y="129.4">D44</text>
<text x="331.4" y="126.9">C51</text>
<text x="171.7" y="134.8">+VDIMM</text>
<text x="212" y="135.8">AK38</text>
<text x="213.4" y="133.2">A48</text>
<text x="331.4" y="137">F53</text>
<text x="331.4" y="134.5">F52</text>
<text x="211.6" y="138.3">AM38</text>
<text x="212" y="143.4">AV42</text>
<text x="212" y="140.8">AV41</text>
<text x="331.4" y="142.1">M41</text>
<text x="331.4" y="139.6">H46</text>
<text x="212" y="145.9">BB46</text>
<text x="331.4" y="149.7">Y38</text>
<text x="331.4" y="147.2">V38</text>
<text x="331.4" y="144.7">M42</text>
<text x="181.8" y="155.1">+VCORE</text>
<text x="212" y="154.8">AA27</text>
<text x="159.7" y="160.1">GND</text>
<text x="175.2" y="159.1">C241</text>
<text x="182.8" y="159.1">10uF</text>
<text x="182.8" y="161.7">16V</text>
<text x="212" y="159.9">AA30</text>
<text x="212" y="157.4">AA29</text>
<text x="185.4" y="164.2">C238</text>
<text x="193" y="164.2">4.7uF</text>
<text x="193" y="166.8">10V</text>
<text x="211.8" y="167.5">AC30</text>
<text x="211.8" y="165">AC29</text>
<text x="211.8" y="162.4">AC27</text>
<text x="331.4" y="167.5">AC22</text>
<text x="331.4" y="165">AA24</text>
<text x="364.7" y="166.3">+VGFX</text>
<text x="175.2" y="169.3">C240</text>
<text x="182.8" y="169.3">4.7uF</text>
<text x="182.8" y="171.8">10V</text>
<text x="211.8" y="172.6">AD29</text>
<text x="211.8" y="170.1">AD27</text>
<text x="331.4" y="170.1">AC24</text>
<text x="331.4" y="172.6">AD22</text>
<text x="383.5" y="174">GND</text>
<text x="175.2" y="176.9">C239</text>
<text x="182.8" y="176.9">1.0uF</text>
<text x="211.8" y="175.1">AD30</text>
<text x="212.1" y="177.7">AF27</text>
<text x="331.4" y="177.7">AF22</text>
<text x="331.4" y="175.1">AD24</text>
<text x="355.5" y="179.4">C219</text>
<text x="355.5" y="174.4">C221</text>
<text x="363.1" y="179.4">1.0uF</text>
<text x="363.1" y="174.4">1.0uF</text>
<text x="175.2" y="182">C237</text>
<text x="182.8" y="182">0.1uF</text>
<text x="211.7" y="185.3">AG29</text>
<text x="211.7" y="182.7">AG27</text>
<text x="212.1" y="180.2">AF29</text>
<text x="331.4" y="185.3">AG24</text>
<text x="331.4" y="182.7">AG22</text>
<text x="331.4" y="180.2">AF24</text>
<text x="355.5" y="184.5">C218</text>
<text x="363.1" y="184.5">1.0uF</text>
<text x="211.7" y="187.8">AG30</text>
<text x="213.4" y="190.4">P26</text>
<text x="331.4" y="190.4">AJ24</text>
<text x="331.4" y="187.8">AJ22</text>
<text x="152.1" y="195.7">GND</text>
<text x="170.1" y="197.2">C304</text>
<text x="185.4" y="197.2">22uF</text>
<text x="213.3" y="198">U29</text>
<text x="213.3" y="195.4">U27</text>
<text x="213.4" y="192.9">P27</text>
<text x="331.4" y="198">AK25</text>
<text x="331.4" y="195.4">AK24</text>
<text x="331.4" y="192.9">AK22</text>
<text x="170.1" y="202.3">C303</text>
<text x="185.4" y="202.3">22uF</text>
<text x="213.4" y="203.1">V29</text>
<text x="213.4" y="200.5">V27</text>
<text x="331.4" y="203.1">AK29</text>
<text x="331.4" y="200.5">AK27</text>
<text x="353" y="199.8">C269</text>
<text x="353" y="202.3">C278</text>
<text x="368.2" y="199.8">22uF</text>
<text x="368.2" y="202.3">22uF</text>
<text x="396.1" y="199.4">GND</text>
<text x="170.1" y="207.4">C295</text>
<text x="170.1" y="204.8">C294</text>
<text x="185.4" y="207.4">22uF</text>
<text x="185.4" y="204.8">22uF</text>
<text x="213.4" y="208.1">Y27</text>
<text x="213.4" y="205.6">V30</text>
<text x="331.4" y="208.1">AK32</text>
<text x="331.4" y="205.6">AK30</text>
<text x="353" y="204.8">C268</text>
<text x="353" y="207.4">C248</text>
<text x="353" y="209.9">C249</text>
<text x="368.2" y="204.8">22uF</text>
<text x="368.2" y="207.4">22uF</text>
<text x="368.2" y="209.9">22uF</text>
<text x="170.1" y="212.5">C279</text>
<text x="185.4" y="212.5">22uF</text>
<text x="213.4" y="213.2">Y30</text>
<text x="213.4" y="210.7">Y29</text>
<text x="331.4" y="210.7">AM22</text>
<text x="196.3" y="221.2">TP1</text>
<text x="212.1" y="220.8">AF30</text>
<text x="331.4" y="220.8">AA22</text>
<text x="350.4" y="220.1">TP2</text>
<text x="218.4" y="227.7">BAYTRAIL_I</text>
<text x="322.5" y="227.7">7 OF 13</text>
<text x="218.4" y="230.7">PWR_BLOCK1</text>
<text x="277.8" y="252.6">+VDIMM</text>
<text x="287" y="268.3">10uF</text>
<text x="287" y="265.8">C267</text>
<text x="305.7" y="268.1">C272</text>
<text x="326.1" y="268.1">C276</text>
<text x="346.4" y="268.1">C271</text>
<text x="366.9" y="268.3">C277</text>
<text x="387" y="268.1">C293</text>
<text x="407.6" y="268.3">C288</text>
<text x="428.1" y="268.3">C289</text>
<text x="287" y="270.9">16V</text>
<text x="306" y="270.9">1.0uF</text>
<text x="326.3" y="270.9">1.0uF</text>
<text x="346.6" y="270.9">1.0uF</text>
<text x="366.7" y="271.4">0.1uF</text>
<text x="386.8" y="271.1">0.1uF</text>
<text x="407.3" y="271.1">0.1uF</text>
<text x="428.4" y="271.4">0.1uF</text>
<text x="281.9" y="288.6">GND</text>
</g>
<g font-size="2.1" fill="#f00">
<text x="166.3" y="112.6">VCC_SENSE</text>
<text x="219.7" y="112.8">CORE_VCC_SENSE_P28</text>
<text x="306.8" y="112.8">DRAM_VDD_S4_BD49</text>
<text x="166.3" y="115.2">VCCGT_SENSE</text>
<text x="166.3" y="117.7">VSS_SENSE</text>
<text x="219.7" y="117.8">CORE_VSS_SENSE_N28</text>
<text x="219.7" y="115.3">UNCORE_VNN_SENSE</text>
<text x="306.8" y="115.3">DRAM_VDD_S4_BD52</text>
<text x="306.8" y="117.8">DRAM_VDD_S4_BD53</text>
<text x="306.7" y="122.9">DRAM_VDD_S4_BG51</text>
<text x="307.1" y="120.4">DRAM_VDD_S4_BF44</text>
<text x="307.3" y="125.5">DRAM_VDD_S4_BJ48</text>
<text x="182.8" y="129.1">DRAM_VDD_CLK</text>
<text x="219.7" y="129.3">DRAM_VDD_S4_AD38</text>
<text x="219.7" y="131.8">DRAM_VDD_S4_AF38</text>
<text x="308.2" y="128">DRAM_VDD_S4_C51</text>
<text x="308.2" y="130.5">DRAM_VDD_S4_D44</text>
<text x="219.7" y="134.3">DRAM_VDD_S4</text>
<text x="219.7" y="136.9">DRAM_VDD_S4_AK38</text>
<text x="308.5" y="133.1">DRAM_VDD_S4_F49</text>
<text x="308.5" y="135.6">DRAM_VDD_S4_F52</text>
<text x="219.7" y="139.4">DRAM_VDD_S4_AM38</text>
<text x="219.7" y="142">DRAM_VDD_S4_AV41</text>
<text x="308" y="143.2">DRAM_VDD_S4_M41</text>
<text x="308.2" y="140.7">DRAM_VDD_S4_H46</text>
<text x="308.5" y="138.2">DRAM_VDD_S4_F53</text>
<text x="219.7" y="144.5">DRAM_VDD_S4_AV42</text>
<text x="219.7" y="147">DRAM_VDD_S4_BB46</text>
<text x="308" y="145.8">DRAM_VDD_S4_M42</text>
<text x="308.4" y="148.3">DRAM_VDD_S4_V38</text>
<text x="219.7" y="155.9">CORE_VCC_S0IX_AA27</text>
<text x="308.4" y="150.9">DRAM_VDD_S4_Y38</text>
<text x="219.7" y="158.5">CORE_VCC_S0IX_AA29</text>
<text x="219.7" y="161">CORE_VCC_S0IX_AA30</text>
<text x="219.7" y="163.6">CORE_VCC_S0IX_AC27</text>
<text x="219.7" y="166.1">CORE_VCC_S0IX_AC29</text>
<text x="304" y="166.1">UNCORE_VNN_S3_AA24</text>
<text x="219.7" y="168.6">CORE_VCC_S0IX_AC30</text>
<text x="219.7" y="171.2">CORE_VCC_S0IX_AD27</text>
<text x="219.7" y="173.7">CORE_VCC_S0IX_AD29</text>
<text x="303.9" y="168.6">UNCORE_VNN_S3_AC22</text>
<text x="303.9" y="173.7">UNCORE_VNN_S3_AD22</text>
<text x="303.9" y="171.2">UNCORE_VNN_S3_AC24</text>
<text x="219.7" y="176.2">CORE_VCC_S0IX_AD30</text>
<text x="219.7" y="178.8">CORE_VCC_S0IX_AF27</text>
<text x="303.9" y="176.2">UNCORE_VNN_S3_AD24</text>
<text x="304.1" y="178.8">UNCORE_VNN_S3_AF22</text>
<text x="219.7" y="181.3">CORE_VCC_S0IX_AF29</text>
<text x="219.7" y="183.9">CORE_VCC_S0IX_AG27</text>
<text x="303.8" y="183.9">UNCORE_VNN_S3_AG22</text>
<text x="304.1" y="181.3">UNCORE_VNN_S3_AF24</text>
<text x="219.7" y="186.4">CORE_VCC_S0IX_AG29</text>
<text x="219.7" y="188.9">CORE_VCC_S0IX_AG30</text>
<text x="219.7" y="191.5">CORE_VCC_S0IX_P26</text>
<text x="303.8" y="186.4">UNCORE_VNN_S3_AG24</text>
<text x="304.4" y="188.9">UNCORE_VNN_S3_AJ22</text>
<text x="304.4" y="191.5">UNCORE_VNN_S3_AJ24</text>
<text x="219.7" y="194">CORE_VCC_S0IX_P27</text>
<text x="219.7" y="196.6">CORE_VCC_S0IX_U27</text>
<text x="304" y="194">UNCORE_VNN_S3_AK22</text>
<text x="304" y="196.6">UNCORE_VNN_S3_AK24</text>
<text x="219.7" y="199.1">CORE_VCC_S0IX_U29</text>
<text x="219.7" y="201.6">CORE_VCC_S0IX_V27</text>
<text x="304" y="199.1">UNCORE_VNN_S3_AK25</text>
<text x="304" y="201.6">UNCORE_VNN_S3_AK27</text>
<text x="219.7" y="204.2">CORE_VCC_S0IX_V29</text>
<text x="219.7" y="206.7">CORE_VCC_S0IX_V30</text>
<text x="219.7" y="209.3">CORE_VCC_S0IX_Y27</text>
<text x="304" y="204.2">UNCORE_VNN_S3_AK29</text>
<text x="304" y="206.7">UNCORE_VNN_S3_AK30</text>
<text x="304" y="209.3">UNCORE_VNN_S3_AK32</text>
<text x="219.7" y="211.8">CORE_VCC_S0IX_Y29</text>
<text x="219.7" y="214.3">CORE_VCC_S0IX_Y30</text>
<text x="303.7" y="211.8">UNCORE_VNN_S3_AM22</text>
<text x="219.7" y="222">TP_CORE_V1P05_S4</text>
<text x="306.4" y="222">TP2_CORE_VCC_S0IX</text>
</g>
<g font-size="1.8">
<text x="442.6" y="380.6">Prepared For:</text>
<text x="498" y="380.6">BY:</text>
<text x="442.6" y="398.4">TITLE</text>
<text x="443.1" y="405.2">SIZE</text>
<text x="453.3" y="405.2">DWG NO</text>
<text x="530.2" y="405.2">REV</text>
</g>
</svg>
